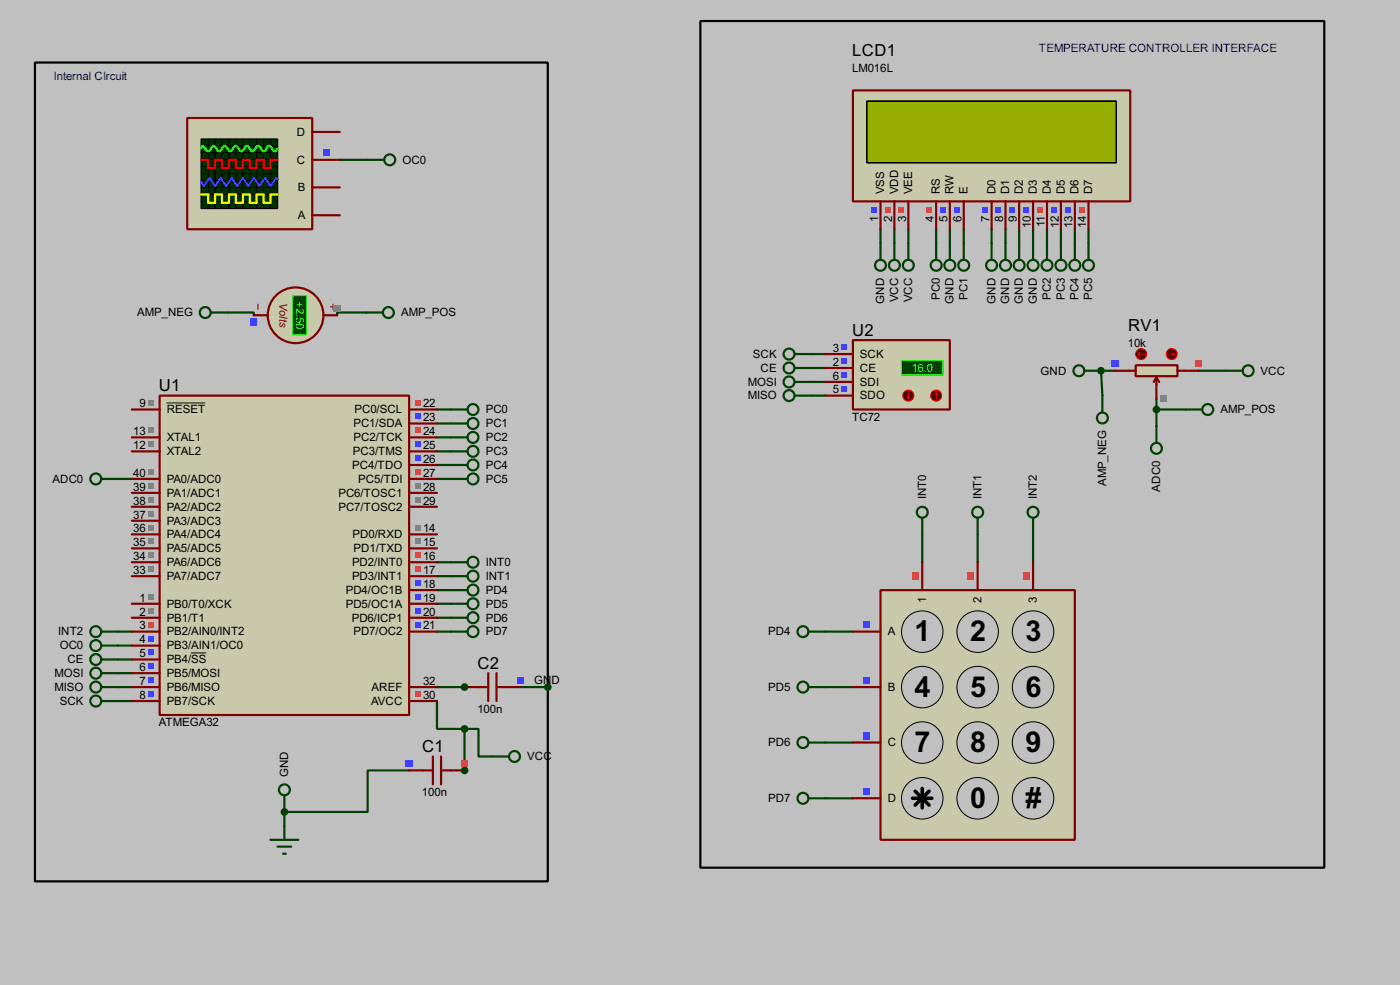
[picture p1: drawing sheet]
<svg xmlns="http://www.w3.org/2000/svg" width="256mm" height="180mm" viewBox="0 0 256 180" stroke-linecap="round" stroke-linejoin="round" font-family="sans-serif">
<path d="M0 0h256.5v180.3h-256.5z" fill="#c0c0c0"/>
<g fill="none" stroke="#004000" stroke-width=".4">
<path d="M62.3 29.3h5.1M41.7 57.2h4.8v.5M67.1 57.2h-5.3v.5M161.3 42v2.5M163.9 42v2.5M166.4 42v2.5M171.5 42v2.5M174 42v2.5M176.6 42v2.5M181.7 42v2.5M184.2 42v2.5M186.7 42v2.5"/>
<path d="M189.3 42v2.5M191.8 42v2.5M194.4 42v2.5M196.9 42v2.5M199.4 42v2.5M80.1 75h2.5M80.1 77.5h2.5M148.6 64.8h2.6M148.6 67.4h2.6M148.6 69.9h2.6M148.6 72.4h2.6M201.7 67.9h2.6"/>
<path d="M211.9 75h5.3M211.9 73v5M219.5 67.9h5.1M21.6 87.7h2.6M80.1 80.1h2.5M80.1 82.6h2.5M80.1 85.1h2.5M80.1 87.7h2.5M169 97.8v5.1M179.1 97.8v5.1M189.3 97.8v5.1M21.6 115.6h2.6"/>
<path d="M21.6 118.2h2.6M80.1 102.9h2.5M80.1 105.5h2.5M80.1 115.6h2.5M80.1 108h2.5M80.1 110.5h2.5M80.1 113.1h2.5M151.2 115.6h5.1M21.6 120.7h2.6M21.6 123.2h2.6M21.6 125.8h2.6M21.6 128.3h2.6"/>
<path d="M151.2 125.8h5.1M151.2 135.9h5.1M151.2 146.1h5.1"/>
</g>
<circle cx="201.7" cy="67.9" r=".2" fill="#004000"/>
<path d="M201.7 67.9l.3 4.5M80.1 128.3v5.1h5M85.1 133.4h2.6v5.1h2.5M85.1 133.4v7.6" fill="none" stroke="#004000" stroke-width=".4"/>
<circle cx="85.1" cy="141" r=".2" fill="#004000"/>
<path d="M52.1 148.6v2.6" fill="none" stroke="#004000" stroke-width=".4"/>
<circle cx="52.1" cy="148.6" r=".2" fill="#004000"/>
<path d="M80.1 125.8h5M75 141h-7.6v7.6h-15.3" fill="none" stroke="#004000" stroke-width=".4"/>
<circle cx="85.1" cy="125.8" r=".2" fill="#004000"/>
<path d="M95.3 125.8h5.1" fill="none" stroke="#004000" stroke-width=".4"/>
<path d="M29.3 72.4h45.7v58.5h-45.7z" fill="#c8c8aa" stroke="#800000" stroke-width=".4"/>
<g fill="none" stroke="#800000" stroke-width=".4">
<path d="M24.2 75h5.1M75 75h5.1M75 77.5h5.1M24.2 82.6h5.1M24.2 80.1h5.1M24.2 97.8h5.1M24.2 87.7h5.1M24.2 90.2h5.1M24.2 92.8h5.1M24.2 95.3h5.1M75 82.6h5.1M75 80.1h5.1"/>
<path d="M75 97.8h5.1M75 85.1h5.1M75 87.7h5.1M75 90.2h5.1M75 92.8h5.1M24.2 110.5h5.1M24.2 113.1h5.1M24.2 115.6h5.1M24.2 118.2h5.1M24.2 100.4h5.1M24.2 102.9h5.1M24.2 105.5h5.1"/>
<path d="M75 110.5h5.1M75 113.1h5.1M75 115.6h5.1M75 100.4h5.1M75 102.9h5.1M75 105.5h5.1M75 108h5.1M24.2 120.7h5.1M24.2 123.2h5.1M24.2 125.8h5.1M24.2 128.3h5.1M75 125.8h5.1"/>
<path d="M75 128.3h5.1"/>
</g>
<path d="M30.5 73.8h7.1M35 119.5h2.8" fill="none" stroke="#000" stroke-width=".18"/>
<g fill="#808080">
<path d="M27.1 108.8h1v1h-1z"/>
<path d="M27.1 111.3h1v1h-1z"/>
</g>
<path d="M27.1 113.8h1v1.1h-1z" fill="#ff4040"/>
<g fill="#4040ff">
<path d="M27.1 116.4h1v1h-1z"/>
<path d="M27.1 118.9h1v1h-1z"/>
<path d="M27.1 121.5h1v1h-1z"/>
<path d="M27.1 124h1v1h-1z"/>
<path d="M27.1 126.5h1v1.1h-1z"/>
</g>
<g fill="#808080">
<path d="M27.1 73.2h1v1h-1z"/>
<path d="M27.1 80.8h1v1h-1z"/>
<path d="M27.1 78.3h1v1h-1z"/>
<path d="M76.1 96.1h1v1h-1z"/>
<path d="M76.1 98.6h1v1h-1z"/>
</g>
<g fill="#ff4040">
<path d="M76.1 101.1h1v1.1h-1z"/>
<path d="M76.1 103.7h1v1h-1z"/>
</g>
<g fill="#4040ff">
<path d="M76.1 106.2h1v1h-1z"/>
<path d="M76.1 108.8h1v1h-1z"/>
<path d="M76.1 111.3h1v1h-1z"/>
<path d="M76.1 113.8h1v1.1h-1z"/>
</g>
<path d="M76.1 73.2h1v1h-1z" fill="#ff4040"/>
<path d="M76.1 75.7h1v1.1h-1z" fill="#4040ff"/>
<path d="M76.1 78.3h1v1h-1z" fill="#ff4040"/>
<g fill="#4040ff">
<path d="M76.1 80.8h1v1h-1z"/>
<path d="M76.1 83.4h1v1h-1z"/>
</g>
<path d="M76.1 85.9h1v1h-1z" fill="#ff4040"/>
<g fill="#808080">
<path d="M76.1 88.4h1v1.1h-1z"/>
<path d="M76.1 91h1v1h-1z"/>
<path d="M27.1 103.7h1v1h-1z"/>
<path d="M27.1 101.1h1v1.1h-1z"/>
<path d="M27.1 98.6h1v1h-1z"/>
<path d="M27.1 96.1h1v1h-1z"/>
<path d="M27.1 93.5h1v1h-1z"/>
<path d="M27.1 91h1v1h-1z"/>
<path d="M27.1 88.4h1v1.1h-1z"/>
<path d="M27.1 85.9h1v1h-1z"/>
</g>
<path d="M76.1 126.5h1v1.1h-1z" fill="#ff4040"/>
<path d="M156.3 16.6h50.8v20.3h-50.8z" fill="#c8c8aa" stroke="#800000" stroke-width=".4"/>
<path d="M158.8 18.6h45.7v11.2h-45.7z" fill="#324600" stroke="#000" stroke-width=".25"/>
<path d="M158.8 18.6h45.7v11.2h-45.7z" fill="#96af00" stroke="#000" stroke-width=".25"/>
<g fill="none" stroke="#800000" stroke-width=".4">
<path d="M161.3 36.9v5.1M163.9 36.9v5.1M166.4 36.9v5.1M171.5 36.9v5.1M174 36.9v5.1M176.6 36.9v5.1M181.7 36.9v5.1M184.2 36.9v5.1M186.7 36.9v5.1M189.3 36.9v5.1M191.8 36.9v5.1M194.4 36.9v5.1"/>
<path d="M196.9 36.9v5.1M199.4 36.9v5.1"/>
</g>
<path d="M197.7 38h1v1h-1z" fill="#ff4040"/>
<g fill="#4040ff">
<path d="M195.1 38h1v1h-1z"/>
<path d="M192.6 38h1v1h-1z"/>
</g>
<path d="M190 38h1.1v1h-1.1z" fill="#ff4040"/>
<g fill="#4040ff">
<path d="M187.5 38h1v1h-1z"/>
<path d="M185 38h1v1h-1z"/>
<path d="M182.4 38h1v1h-1z"/>
<path d="M179.9 38h1v1h-1z"/>
<path d="M174.8 38h1v1h-1z"/>
<path d="M172.3 38h1v1h-1z"/>
</g>
<path d="M169.7 38h1v1h-1z" fill="#ff4040"/>
<path d="M159.6 38h1v1h-1z" fill="#4040ff"/>
<g fill="#ff4040">
<path d="M162.1 38h1v1h-1z"/>
<path d="M164.6 38h1.1v1h-1.1z"/>
</g>
<path d="M156.3 62.3h17.7v12.7h-17.7z" fill="#c8c8aa" stroke="#800000" stroke-width=".4"/>
<path d="M165.2 66.1h7.6v2.5h-7.6z" fill="#004000" stroke="#0f0" stroke-width=".2"/>
<path d="M151.2 67.4h5.1M151.2 64.8h5.1M151.2 72.4h5.1M151.2 69.9h5.1" fill="none" stroke="#800000" stroke-width=".4"/>
<circle cx="171.5" cy="72.4" r="1" fill="#400000" stroke="#f00" stroke-width=".2"/>
<path d="M171.5 71.9l-.2 .3M171.5 71.9l.3 .3M171.5 71.9v1.1" fill="none" stroke="#f00" stroke-width=".2"/>
<circle cx="166.4" cy="72.4" r="1" fill="#400000" stroke="#f00" stroke-width=".2"/>
<path d="M166.2 72.7l.2 .3M166.4 71.9v1.1M166.7 72.7l-.3 .3" fill="none" stroke="#f00" stroke-width=".2"/>
<g fill="#4040ff">
<path d="M154.1 65.6h1v1h-1z"/>
<path d="M154.1 63h1v1.1h-1z"/>
<path d="M154.1 70.7h1v1h-1z"/>
<path d="M154.1 68.1h1v1h-1z"/>
</g>
<g fill="none" stroke="#004000" stroke-width=".4">
<path d="M161.3 44.5v3.1M163.9 44.5v3.1M166.4 44.5v3.1M171.5 44.5v3.1M174 44.5v3.1M176.6 44.5v3.1M181.7 44.5v3.1M184.2 44.5v3.1M186.7 44.5v3.1M189.3 44.5v3.1M191.8 44.5v3.1M194.4 44.5v3.1"/>
<path d="M196.9 44.5v3.1M199.4 44.5v3.1M82.6 75h3.1M82.6 77.5h3.1M145.6 64.8h3M145.6 67.4h3M145.6 69.9h3M145.6 72.4h3M82.6 80.1h3.1M82.6 82.6h3.1M82.6 85.1h3.1M82.6 87.7h3.1"/>
<path d="M169 94.8v3M179.1 94.8v3M189.3 94.8v3M18.6 115.6h3M82.6 102.9h3.1M82.6 105.5h3.1M82.6 115.6h3.1M82.6 108h3.1M82.6 110.5h3.1M82.6 113.1h3.1M148.1 115.6h3.1M18.6 120.7h3"/>
<path d="M18.6 123.2h3M18.6 125.8h3M18.6 128.3h3M148.1 125.8h3.1M148.1 135.9h3.1M49.6 153.7h5.1M50.9 155h2.5M51.9 156.3h.5M52.1 145.6v3M52.1 151.2v2.5M148.1 146.1h3.1"/>
<circle cx="161.3" cy="48.6" r="1"/>
<circle cx="163.8" cy="48.6" r="1"/>
<circle cx="166.4" cy="48.6" r="1"/>
<circle cx="171.5" cy="48.6" r="1"/>
<circle cx="174" cy="48.6" r="1"/>
<circle cx="176.5" cy="48.6" r="1"/>
<circle cx="181.6" cy="48.6" r="1"/>
<circle cx="184.2" cy="48.6" r="1"/>
<circle cx="186.7" cy="48.6" r="1"/>
<circle cx="189.2" cy="48.6" r="1"/>
<circle cx="191.8" cy="48.6" r="1"/>
<circle cx="194.3" cy="48.6" r="1"/>
<circle cx="196.9" cy="48.6" r="1"/>
<circle cx="199.4" cy="48.6" r="1"/>
<circle cx="86.6" cy="75" r="1"/>
<circle cx="86.6" cy="77.5" r="1"/>
<circle cx="144.5" cy="72.4" r="1"/>
<circle cx="144.5" cy="64.8" r="1"/>
<circle cx="144.5" cy="69.9" r="1"/>
<circle cx="144.5" cy="67.4" r="1"/>
<circle cx="86.6" cy="85.1" r="1"/>
<circle cx="86.6" cy="82.6" r="1"/>
<circle cx="86.6" cy="87.7" r="1"/>
<circle cx="86.6" cy="80.1" r="1"/>
<circle cx="168.9" cy="93.8" r="1"/>
<circle cx="179.1" cy="93.8" r="1"/>
<circle cx="189.2" cy="93.8" r="1"/>
<circle cx="17.5" cy="115.6" r="1"/>
<circle cx="86.6" cy="108" r="1"/>
<circle cx="86.6" cy="110.5" r="1"/>
<circle cx="86.6" cy="115.6" r="1"/>
<circle cx="86.6" cy="105.5" r="1"/>
<circle cx="86.6" cy="113.1" r="1"/>
<circle cx="86.6" cy="102.9" r="1"/>
<circle cx="147.1" cy="115.6" r="1"/>
<circle cx="17.5" cy="128.3" r="1"/>
<circle cx="17.5" cy="120.7" r="1"/>
<circle cx="17.5" cy="125.8" r="1"/>
<circle cx="17.5" cy="123.2" r="1"/>
<circle cx="147.1" cy="125.8" r="1"/>
<circle cx="147.1" cy="135.9" r="1"/>
<circle cx="52.1" cy="144.6" r="1"/>
<circle cx="147.1" cy="146.1" r="1"/>
</g>
<path d="M208.1 66.9h7.6v2h-7.6z" fill="#c8c8aa" stroke="#800000" stroke-width=".4"/>
<path d="M204.3 67.9h3.8M211.9 69.1l-.5 .8M211.9 69.1l.5 .8M211.9 69.1v3.9M215.7 67.9h3.8" fill="none" stroke="#800000" stroke-width=".4"/>
<circle cx="214.6" cy="64.8" r="1" fill="#400000" stroke="#f00" stroke-width=".2"/>
<path d="M214.2 64.8h1M214.9 64.6l.3 .2M215.2 64.8l-.3 .3" fill="none" stroke="#f00" stroke-width=".2"/>
<circle cx="209" cy="64.8" r="1" fill="#400000" stroke="#f00" stroke-width=".2"/>
<path d="M208.6 64.8l.2 .3M208.6 64.8h1M208.8 64.6l-.2 .2" fill="none" stroke="#f00" stroke-width=".2"/>
<path d="M203.6 66h1.3v1.2h-1.3z" fill="#4040ff"/>
<path d="M218.9 66h1.2v1.2h-1.2z" fill="#ff4040"/>
<path d="M212.5 72.3h1.3v1.3h-1.3z" fill="#808080"/>
<path d="M34.3 21.6h22.9v20.4h-22.9z" fill="#c8c8aa" stroke="#800000" stroke-width=".4"/>
<path d="M36.9 25.5h14v12.7h-14z" fill="#003000" stroke="#000" stroke-width=".25"/>
<g fill="none" stroke="#000" stroke-width=".18">
<path d="M36.9 34.3h14M36.9 36.9h14M36.9 35.6h14M36.9 33.1h14M36.9 30.5h14M36.9 29.3h14M36.9 28h14M36.9 26.7h14M36.9 31.8h14M38.2 25.5v12.7M39.4 25.5v12.7M40.7 25.5v12.7"/>
<path d="M42 25.5v12.7M43.2 25.5v12.7M44.5 25.5v12.7M45.8 25.5v12.7M47 25.5v12.7M48.3 25.5v12.7M49.6 25.5v12.7"/>
</g>
<path d="M36.9 35.6h1.3v1.5h1.2v-1.5h1.3v1.5h1.3v-1.5h1.2v1.5h1.3v-1.5h1.3v1.5h1.2v-1.5h1.3v1.5h1.3v-1.5h1.3" fill="none" stroke="#ff0" stroke-width=".4"/>
<path d="M36.9 29.3h1.3v1.5h1.2v-1.5h1.3v1.5h1.3v-1.5h1.2v1.5h1.3v-1.5h1.3v1.5h1.2v-1.5h1.3v1.5h1.3v-1.5h1.3" fill="none" stroke="#f00" stroke-width=".4"/>
<path d="M50.9 32.8l-.3-.2-1 1.5-1-1.5-1 1.5-1.1-1.5-1 1.5-1-1.5-1 1.5-1-1.5-1 1.5-1.1-1.5-1 1.5-1-1.5-1 1.5-.5-.8" fill="none" stroke="#00f" stroke-width=".4"/>
<path d="M36.9 27.2l.2-.5 .3 .1 .2 .4a.54 .54 0 0 0 .8 .4l.5-.8 .3-.1 .2 .1 .5 .8 .3 .1 .2-.1 .3-.4a.54 .54 0 0 1 .7-.4l.5 .8 .3 .1 .3-.1 .4-.8 .3-.1 .3 .1 .2 .4a.54 .54 0 0 0 .8 .4l.5-.8 .3-.1 .2 .1 .5 .8 .3 .1 .2-.1 .5-.8a.6 .6 0 0 1 .9 .5l.4 .4 .3-.1 .4-.8 .3-.1 .3 .1 .5 .8a.54 .54 0 0 0 .8-.4" fill="none" stroke="#0f0" stroke-width=".4"/>
<path d="M57.2 39.4h5.1M57.2 34.3h5.1M57.2 29.3h5.1M57.2 24.2h5.1" fill="none" stroke="#800000" stroke-width=".4"/>
<path d="M59.1 27.4h1.3v1.2h-1.3z" fill="#4040ff"/>
<circle cx="54.1" cy="57.7" r="5.1" fill="#c8c8aa" stroke="#800000" stroke-width=".4"/>
<path d="M47.3 55.7v1M60.5 56.2h1M61 55.7v1" fill="none" stroke="#800000" stroke-width=".18"/>
<path d="M53.6 54.2h2.6v7.1h-2.6z" fill="#004000" stroke="#0f0" stroke-width=".2"/>
<path d="M46.5 57.7h2.6M59.2 57.7h2.6" fill="none" stroke="#800000" stroke-width=".4"/>
<path d="M45.9 58.3h1.3v1.3h-1.3z" fill="#4040ff"/>
<path d="M61.1 55.8h1.3v1.3h-1.3z" fill="#808080"/>
<g fill="none" stroke="#004000" stroke-width=".4">
<path d="M67.4 29.3h3M198.7 67.9h3M211.9 78v3.1M224.6 67.9h3M18.6 87.7h3M18.6 118.2h3M90.2 138.5h3.1"/>
<circle cx="71.4" cy="29.3" r="1"/>
<circle cx="197.6" cy="67.9" r="1"/>
<circle cx="228.6" cy="67.9" r="1"/>
<circle cx="17.5" cy="87.7" r="1"/>
<circle cx="211.8" cy="82.1" r="1"/>
<circle cx="17.5" cy="118.2" r="1"/>
<circle cx="94.2" cy="138.5" r="1"/>
</g>
<path d="M161.3 108h35.6v45.7h-35.6z" fill="#c8c8aa" stroke="#800000" stroke-width=".4"/>
<g fill="#c0c0c0" stroke="#000" stroke-width=".18">
<circle cx="168.9" cy="115.6" r="3.8"/>
<circle cx="179.1" cy="115.6" r="3.8"/>
<circle cx="189.2" cy="115.6" r="3.8"/>
<circle cx="168.9" cy="125.8" r="3.8"/>
<circle cx="179.1" cy="125.8" r="3.8"/>
<circle cx="189.2" cy="125.8" r="3.8"/>
<circle cx="168.9" cy="135.9" r="3.8"/>
<circle cx="179.1" cy="135.9" r="3.8"/>
<circle cx="189.2" cy="135.9" r="3.8"/>
<circle cx="168.9" cy="146.1" r="3.8"/>
<circle cx="179.1" cy="146.1" r="3.8"/>
<circle cx="189.2" cy="146.1" r="3.8"/>
</g>
<path d="M167.2 146.1h3.5M167.7 144.8l2.5 2.6M169 144.3v3.6M170.2 144.8l-2.5 2.6" fill="none" stroke="#000" stroke-width=".65"/>
<path d="M156.3 115.6h5M169 102.9v5.1M179.1 102.9v5.1M189.3 102.9v5.1M156.3 125.8h5M156.3 135.9h5M156.3 146.1h5" fill="none" stroke="#800000" stroke-width=".4"/>
<g fill="#ff4040">
<path d="M167.1 104.8h1.2v1.3h-1.2z"/>
<path d="M177.2 104.8h1.3v1.3h-1.3z"/>
<path d="M187.4 104.8h1.2v1.3h-1.2z"/>
</g>
<g fill="#4040ff">
<path d="M158.2 113.7h1.2v1.3h-1.2z"/>
<path d="M158.2 123.9h1.2v1.2h-1.2z"/>
<path d="M158.2 134h1.2v1.3h-1.2z"/>
<path d="M158.2 144.2h1.2v1.3h-1.2z"/>
</g>
<g fill="none" stroke="#004000" stroke-width=".4">
<path d="M38.7 57.2h3M67.1 57.2h3.1M202 72.4v3.1M217.2 75h3.1"/>
<circle cx="37.6" cy="57.2" r="1"/>
<circle cx="71.1" cy="57.2" r="1"/>
<circle cx="201.9" cy="76.5" r="1"/>
<circle cx="221.2" cy="75" r="1"/>
</g>
<g fill="#004000" stroke="#004000" stroke-width=".4">
<circle cx="211.8" cy="75" r=".5"/>
<circle cx="201.7" cy="67.9" r=".5"/>
<circle cx="85.1" cy="133.4" r=".5"/>
</g>
<path d="M6.4 11.5h94v149.8h-94zM128.3 3.9h114.3v154.9h-114.3z" fill="none" stroke="#000" stroke-width=".4"/>
<path d="M79.3 138.5v5.1M80.8 138.5v5.1M75 141h4.3M80.8 141h4.3" fill="none" stroke="#800000" stroke-width=".4"/>
<path d="M84.5 139.1h1.3v1.3h-1.3z" fill="#ff4040"/>
<path d="M74.3 139.1h1.3v1.3h-1.3z" fill="#4040ff"/>
<g fill="#004000" stroke="#004000" stroke-width=".4">
<circle cx="85.1" cy="141" r=".5"/>
<circle cx="52.1" cy="148.6" r=".5"/>
</g>
<path d="M85.1 125.8h4.4M89.5 123.2v5.1M91 123.2v5.1M91 125.8h4.3" fill="none" stroke="#800000" stroke-width=".4"/>
<path d="M94.7 123.9h1.2v1.2h-1.2z" fill="#4040ff"/>
<g fill="#004000" stroke="#004000" stroke-width=".4">
<circle cx="85.1" cy="125.8" r=".5"/>
<circle cx="100.3" cy="125.8" r=".5"/>
</g>
<g font-size="5.9">
<text x="167.6" y="117.4">1</text>
<text x="177.7" y="117.4">2</text>
<text x="187.9" y="117.4">3</text>
<text x="167.6" y="127.6">4</text>
<text x="177.7" y="127.6">5</text>
<text x="187.9" y="127.6">6</text>
<text x="167.6" y="137.7">7</text>
<text x="177.7" y="137.7">8</text>
<text x="187.9" y="137.7">9</text>
<text x="177.7" y="147.9">0</text>
<text x="187.9" y="147.9">#</text>
</g>
<g font-size="3.4">
<text x="156.1" y="10.2">LCD1</text>
<text x="156.1" y="61.4">U2</text>
<text x="206.7" y="60.5">RV1</text>
<text x="29.1" y="71.6">U1</text>
<text x="87.5" y="122.4">C2</text>
<text x="77.4" y="137.7">C1</text>
</g>
<g font-size="2.4" fill="#000080">
<text x="190.3" y="9.6">TEMPERATURE CONTROLLER INTERFACE</text>
<text x="9.9" y="14.7">Internal CIrcuit</text>
</g>
<g font-size="2.4">
<text x="156.1" y="13.2">LM016L</text>
<text x="54.4" y="30">C</text>
<text x="54.4" y="24.9">D</text>
<text x="73.7" y="30">OC0</text>
<text x="54.5" y="35">B</text>
<text x="162" y="35.6" transform="rotate(-90 162 35.6)">VSS</text>
<text x="164.6" y="35.6" transform="rotate(-90 164.6 35.6)">VDD</text>
<text x="167.1" y="35.6" transform="rotate(-90 167.1 35.6)">VEE</text>
<text x="172.2" y="35.6" transform="rotate(-90 172.2 35.6)">RS</text>
<text x="174.7" y="35.6" transform="rotate(-90 174.7 35.6)">RW</text>
<text x="177.3" y="35.6" transform="rotate(-90 177.3 35.6)">E</text>
<text x="182.4" y="35.6" transform="rotate(-90 182.4 35.6)">D0</text>
<text x="184.9" y="35.6" transform="rotate(-90 184.9 35.6)">D1</text>
<text x="187.4" y="35.6" transform="rotate(-90 187.4 35.6)">D2</text>
<text x="190" y="35.6" transform="rotate(-90 190 35.6)">D3</text>
<text x="192.5" y="35.6" transform="rotate(-90 192.5 35.6)">D4</text>
<text x="195.1" y="35.6" transform="rotate(-90 195.1 35.6)">D5</text>
<text x="197.6" y="35.6" transform="rotate(-90 197.6 35.6)">D6</text>
<text x="200.1" y="35.6" transform="rotate(-90 200.1 35.6)">D7</text>
<text x="54.5" y="40.1">A</text>
<text x="160.9" y="40.5" transform="rotate(-90 160.9 40.5)">1</text>
<text x="163.5" y="40.6" transform="rotate(-90 163.5 40.6)">2</text>
<text x="166" y="40.6" transform="rotate(-90 166 40.6)">3</text>
<text x="171.1" y="40.5" transform="rotate(-90 171.1 40.5)">4</text>
<text x="173.6" y="40.6" transform="rotate(-90 173.6 40.6)">5</text>
<text x="176.2" y="40.6" transform="rotate(-90 176.2 40.6)">6</text>
<text x="181.3" y="40.6" transform="rotate(-90 181.3 40.6)">7</text>
<text x="183.8" y="40.6" transform="rotate(-90 183.8 40.6)">8</text>
<text x="186.3" y="40.6" transform="rotate(-90 186.3 40.6)">9</text>
<text x="188.9" y="41.7" transform="rotate(-90 188.9 41.7)">10</text>
<text x="191.4" y="41.6" transform="rotate(-90 191.4 41.6)">11</text>
<text x="194" y="41.7" transform="rotate(-90 194 41.7)">12</text>
<text x="196.5" y="41.7" transform="rotate(-90 196.5 41.7)">13</text>
<text x="199" y="41.7" transform="rotate(-90 199 41.7)">14</text>
<text x="25.1" y="57.9">AMP_NEG</text>
<text x="73.5" y="57.9">AMP_POS</text>
<text x="162" y="55.6" transform="rotate(-90 162 55.6)">GND</text>
<text x="164.6" y="55.3" transform="rotate(-90 164.6 55.3)">VCC</text>
<text x="167.1" y="55.3" transform="rotate(-90 167.1 55.3)">VCC</text>
<text x="172.2" y="54.9" transform="rotate(-90 172.2 54.9)">PC0</text>
<text x="174.7" y="55.6" transform="rotate(-90 174.7 55.6)">GND</text>
<text x="177.3" y="54.9" transform="rotate(-90 177.3 54.9)">PC1</text>
<text x="182.4" y="55.6" transform="rotate(-90 182.4 55.6)">GND</text>
<text x="184.9" y="55.6" transform="rotate(-90 184.9 55.6)">GND</text>
<text x="187.4" y="55.6" transform="rotate(-90 187.4 55.6)">GND</text>
<text x="190" y="55.6" transform="rotate(-90 190 55.6)">GND</text>
<text x="192.5" y="54.9" transform="rotate(-90 192.5 54.9)">PC2</text>
<text x="195.1" y="54.9" transform="rotate(-90 195.1 54.9)">PC3</text>
<text x="197.6" y="54.9" transform="rotate(-90 197.6 54.9)">PC4</text>
<text x="200.1" y="54.9" transform="rotate(-90 200.1 54.9)">PC5</text>
<text x="137.9" y="65.5">SCK</text>
<text x="152.6" y="64.4">3</text>
<text x="157.5" y="65.5">SCK</text>
<text x="206.6" y="63.5">10k</text>
<text x="137" y="70.6">MOSI</text>
<text x="139.3" y="68.1">CE</text>
<text x="152.6" y="67">2</text>
<text x="152.6" y="72">5</text>
<text x="152.6" y="69.5">6</text>
<text x="157.5" y="68.1">CE</text>
<text x="157.5" y="70.6">SDI</text>
<text x="190.6" y="68.6">GND</text>
<text x="230.9" y="68.6">VCC</text>
<text x="25.6" y="74.6">9</text>
<text x="30.5" y="75.7">RESET</text>
<text x="64.9" y="75.7">PC0/SCL</text>
<text x="77.5" y="74.6">22</text>
<text x="77.5" y="77.1">23</text>
<text x="89" y="75.7">PC0</text>
<text x="137" y="73.1">MISO</text>
<text x="156.1" y="77.1">TC72</text>
<text x="157.5" y="73.1">SDO</text>
<text x="223.6" y="75.7">AMP_POS</text>
<text x="24.4" y="82.2">12</text>
<text x="24.4" y="79.7">13</text>
<text x="30.5" y="83.3">XTAL2</text>
<text x="30.5" y="80.8">XTAL1</text>
<text x="64.6" y="83.3">PC3/TMS</text>
<text x="64.7" y="78.2">PC1/SDA</text>
<text x="64.8" y="80.8">PC2/TCK</text>
<text x="77.5" y="79.7">24</text>
<text x="77.5" y="82.2">25</text>
<text x="89" y="78.2">PC1</text>
<text x="89" y="80.8">PC2</text>
<text x="89" y="83.3">PC3</text>
<text x="9.6" y="88.4">ADC0</text>
<text x="24.4" y="89.8">39</text>
<text x="24.4" y="87.3">40</text>
<text x="30.5" y="88.4">PA0/ADC0</text>
<text x="64.5" y="85.8">PC4/TDO</text>
<text x="65.6" y="88.4">PC5/TDI</text>
<text x="77.5" y="84.7">26</text>
<text x="77.5" y="87.3">27</text>
<text x="77.5" y="89.8">28</text>
<text x="89" y="85.8">PC4</text>
<text x="89" y="88.4">PC5</text>
<text x="202.7" y="89" transform="rotate(-90 202.7 89)">AMP_NEG</text>
<text x="212.6" y="90" transform="rotate(-90 212.6 90)">ADC0</text>
<text x="24.4" y="94.9">37</text>
<text x="24.4" y="92.4">38</text>
<text x="30.5" y="93.5">PA2/ADC2</text>
<text x="30.5" y="90.9">PA1/ADC1</text>
<text x="62" y="90.9">PC6/TOSC1</text>
<text x="62" y="93.5">PC7/TOSC2</text>
<text x="77.5" y="92.4">29</text>
<text x="169.7" y="91.4" transform="rotate(-90 169.7 91.4)">INT0</text>
<text x="179.8" y="91.4" transform="rotate(-90 179.8 91.4)">INT1</text>
<text x="190" y="91.4" transform="rotate(-90 190 91.4)">INT2</text>
<text x="24.4" y="100">35</text>
<text x="24.4" y="97.4">36</text>
<text x="30.5" y="101.1">PA5/ADC5</text>
<text x="30.5" y="98.5">PA4/ADC4</text>
<text x="30.5" y="96">PA3/ADC3</text>
<text x="64.6" y="98.5">PD0/RXD</text>
<text x="64.8" y="101.1">PD1/TXD</text>
<text x="77.5" y="97.4">14</text>
<text x="77.5" y="100">15</text>
<text x="24.4" y="105.1">33</text>
<text x="24.4" y="102.5">34</text>
<text x="30.5" y="106.2">PA7/ADC7</text>
<text x="30.5" y="103.6">PA6/ADC6</text>
<text x="64.5" y="103.6">PD2/INT0</text>
<text x="64.5" y="106.2">PD3/INT1</text>
<text x="77.5" y="102.5">16</text>
<text x="77.5" y="105.1">17</text>
<text x="77.5" y="107.6">18</text>
<text x="89" y="103.6">INT0</text>
<text x="89" y="106.2">INT1</text>
<text x="25.6" y="110.1">1</text>
<text x="25.6" y="112.7">2</text>
<text x="30.5" y="111.2">PB0/T0/XCK</text>
<text x="30.5" y="113.8">PB1/T1</text>
<text x="63.3" y="108.7">PD4/OC1B</text>
<text x="63.3" y="111.2">PD5/OC1A</text>
<text x="64.4" y="113.8">PD6/ICP1</text>
<text x="77.5" y="110.1">19</text>
<text x="77.5" y="112.7">20</text>
<text x="89" y="108.7">PD4</text>
<text x="89" y="111.2">PD5</text>
<text x="89" y="113.8">PD6</text>
<text x="169.7" y="110.4" transform="rotate(-90 169.7 110.4)">1</text>
<text x="179.8" y="110.4" transform="rotate(-90 179.8 110.4)">2</text>
<text x="190" y="110.4" transform="rotate(-90 190 110.4)">3</text>
<text x="10.7" y="116.3">INT2</text>
<text x="10.9" y="118.9">OC0</text>
<text x="25.6" y="115.2">3</text>
<text x="25.6" y="117.8">4</text>
<text x="30.5" y="116.3">PB2/AIN0/INT2</text>
<text x="30.5" y="118.9">PB3/AIN1/OC0</text>
<text x="64.7" y="116.3">PD7/OC2</text>
<text x="77.5" y="115.2">21</text>
<text x="89" y="116.3">PD7</text>
<text x="140.7" y="116.3">PD4</text>
<text x="162.6" y="116.3">A</text>
<text x="10" y="123.9">MOSI</text>
<text x="12.3" y="121.4">CE</text>
<text x="25.6" y="120.3">5</text>
<text x="25.6" y="122.8">6</text>
<text x="25.6" y="125.4">7</text>
<text x="30.5" y="121.4">PB4/SS</text>
<text x="30.5" y="123.9">PB5/MOSI</text>
<text x="77.5" y="125.4">32</text>
<text x="97.8" y="125.2">GN</text>
<text x="101" y="125.2">D</text>
<text x="10" y="126.5">MISO</text>
<text x="10.9" y="129">SCK</text>
<text x="25.6" y="127.9">8</text>
<text x="30.5" y="126.5">PB6/MISO</text>
<text x="30.5" y="129">PB7/SCK</text>
<text x="68" y="129">AVCC</text>
<text x="68.1" y="126.5">AREF</text>
<text x="77.5" y="127.9">30</text>
<text x="87.5" y="130.4">100n</text>
<text x="140.7" y="126.5">PD5</text>
<text x="162.6" y="126.5">B</text>
<text x="29.1" y="133">ATMEGA32</text>
<text x="140.7" y="136.6">PD6</text>
<text x="162.6" y="136.6">C</text>
<text x="52.8" y="142.2" transform="rotate(-90 52.8 142.2)">GND</text>
<text x="96.6" y="139.2">VCC</text>
<text x="77.3" y="145.7">100n</text>
<text x="140.7" y="146.8">PD7</text>
<text x="162.6" y="146.8">D</text>
</g>
<g font-size="2.4" fill="#0f0">
<text x="54.2" y="55.1" transform="rotate(90 54.2 55.1)">+2.50</text>
<text x="167" y="68.1">16.0</text>
</g>
<text font-size="2.3" fill="#800000" x="51.2" y="55.5" transform="rotate(90 51.2 55.5)">Volts</text>
</svg>
